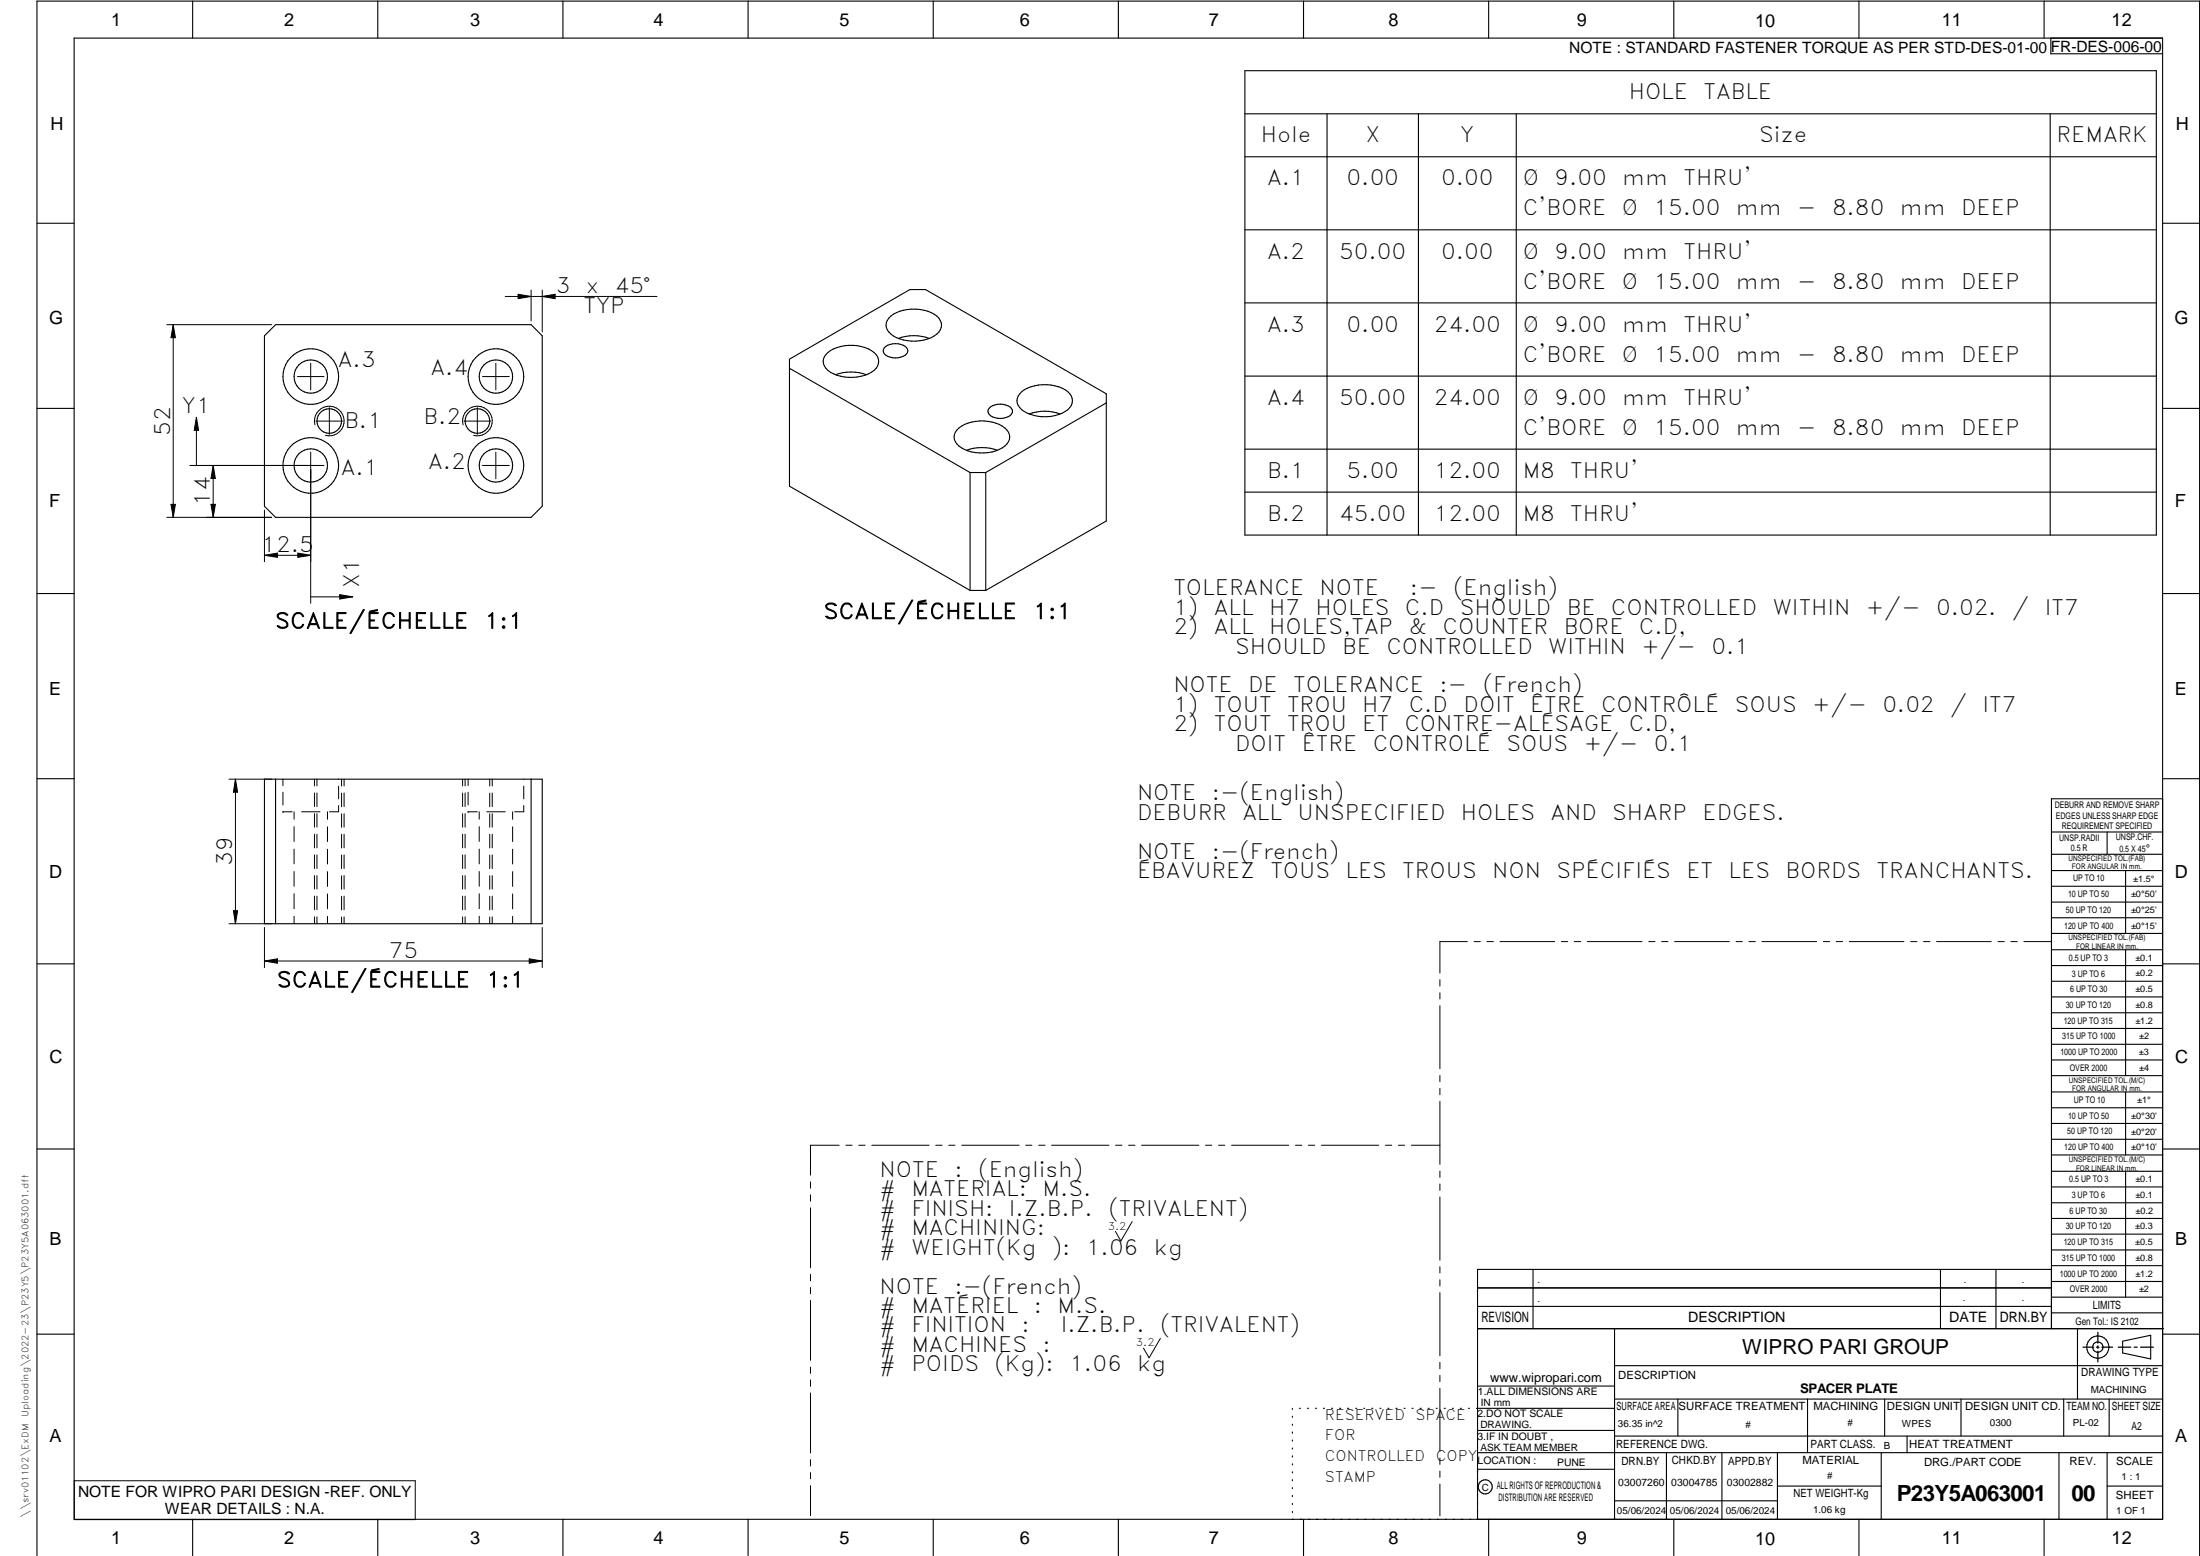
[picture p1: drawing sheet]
<svg xmlns="http://www.w3.org/2000/svg" width="594mm" height="420mm" viewBox="0 0 594 420" stroke-linecap="round" stroke-linejoin="round" font-family="sans-serif">
<g fill="none" stroke="#000" stroke-width=".3">
<path d="M20 10.3h564v400h-564zM52 .3v10M102 .3v10M152 .3v10M202 .3v10M252 .3v10M302 .3v10M336.2 19.1h246.1v125.4h-246.1zM352 .3v10M402 .3v10M452 .3v10M502 .3v10"/>
<path d="M552 .3v10M553.8 10.3v4.2h30.2M336.2 30.7h246.1M358.3 30.7v113.8M383 30.7v113.8M409.4 30.7v113.8M553.6 30.7v113.8M336.2 42.3h246.1M10 60.3h10M336.2 62.1h246.1M584 60.3h10M74.4 87.7h69l3 3v46l-3 3h-69l-3-3v-46z"/>
<path d="M213.2 99.4l48.8 28.2M223 95.7a10.4 10.4 0 0 1 10.5-1.8 4.7 4.7 0 0 1 3.8 3.7 3.9 3.9 0 0 1-2.8 3.4 11.5 11.5 0 0 1-10.9-1 2.88 2.88 0 0 1-.6-4.3zM238.8 93.9a4.7 4.7 0 0 1 6 0 1.45 1.45 0 0 1-.9 2.3 4.4 4.4 0 0 1-5.3-1l-.1-.5zM240 85.9a10.3 10.3 0 0 1 9.5-2.1 5.9 5.9 0 0 1 4.7 3.3 3.7 3.7 0 0 1-2.7 4.1 11.4 11.4 0 0 1-10.9-1 2.86 2.86 0 0 1-.6-4.3zM250.9 91.4a11.9 11.9 0 0 0-8.3 0M336.2 81.8h246.1M10 110.3h10M234 101.2a12.6 12.6 0 0 0-8.4 0M258.4 116.1a10.4 10.4 0 0 1 10.5-1.8 4.8 4.8 0 0 1 3.8 3.7 4.5 4.5 0 0 1-3.8 3.8 10.8 10.8 0 0 1-10.5-1.9 2.71 2.71 0 0 1 0-3.8zM267.5 109.9a4.5 4.5 0 0 1 5.8 .7 1.87 1.87 0 0 1-1.8 2.2 4.1 4.1 0 0 1-4.6-1.3 1.35 1.35 0 0 1 .6-1.6zM275.9 105.7a11.2 11.2 0 0 1 12.4 0 3.1 3.1 0 0 1-.7 5.4 11.3 11.3 0 0 1-11.7-.4 2.95 2.95 0 0 1 0-5zM286.3 111.8a11.9 11.9 0 0 0-8.4 0"/>
<path d="M298.7 108.8l-32.5 18.8M336.2 101.6h246.1M584 110.3h10M262 127.6h4.2M262 127.6v31.8M266.2 127.6v31.8M269.3 121.6a12.4 12.4 0 0 0-8.3 0M336.2 121.3h246.1M336.2 132.9h246.1M262 159.4h4.2M266.2 159.4l32.5-18.7v-34.4l-48.8-28.1h-4.2l-32.5 18.8v34.3l48.8 28.1M10 160.3h10"/>
<path d="M584 160.3h10M10 210.3h10M71.4 210.4h75v39h-75zM74.4 210.4v39M143.4 210.4v39M584 215.7h-30v143.1M584 210.3h10M554 224.7h30M554 230.7h30M554 235.1h30M554 239.3h30M569 224.7v6"/>
<path d="M574 235.1v17M554 243.6h30M554 247.8h30M554 252.1h30M554 256.5h30M574 256.5v33.9M10 260.3h10M554 260.7h30M554 265h30M554 269.2h30M554 273.5h30M554 277.7h30"/>
<path d="M584 260.3h10M554 282h30M554 286.2h30M554 290.4h30M554 294.9h30M554 299.1h30M574 294.9v17M10 310.3h10M554 303.4h30M554 307.6h30M554 311.9h30M554 316.3h30"/>
<path d="M574 316.3v34M584 310.3h10M554 320.5h30M554 324.8h30M554 329h30M554 333.2h30M554 337.5h30M399 358.8h185.2M399 352.8h155M399 347.8h155M414 342.8v16M436 358.8v51.5"/>
<path d="M524 342.8v16M539 342.8v16M554 341.8h30M554 346h30M554 350.3h30M554 354.5h30M554 342.8h-155v67.5M561 358.8v19M10 360.3h10M399 374.3h37M436 377.8h148M453.1 377.8v10"/>
<path d="M488.1 377.8v14.5M508.9 377.8v10M529.5 377.8v10M557.3 377.8v10M569.5 377.8v10M573.2 362.2l7.6-1.6v6.3l-7.6-1.6zM584 368.8h-148M584 360.3h10M349 380.3v.3M349 382.4v.3M349 384.6v.3M349 386.7v.3"/>
<path d="M349 388.8v.3M349 391v.3M349 393.1v.3M349 395.3v.3M349 397.4v.3M349 399.5v.3M350.9 380.3h.2M353.1 380.3h.2M355.2 380.3h.3M357.4 380.3h.3M359.6 380.3h.3M361.7 380.3h.3"/>
<path d="M363.9 380.3h.3M366.1 380.3h.3M368.3 380.3h.2M370.4 380.3h.3M372.6 380.3h.3M374.8 380.3h.3M376.9 380.3h.4M379.1 380.3h.3M381.3 380.3h.3M383.4 380.3h.4M385.6 380.3h.3M387.8 380.3h.3"/>
<path d="M390 380.3h.3M392.2 380.3h.3M394.3 380.3h.3M396.5 380.3h.3M398.7 380.3h37.3M399 396.7h37M399 392.3h185M399 386.2h37M436 387.8h148M450 392.3v18M465 392.3v18M480 392.3v18"/>
<path d="M508 392.3v18M515 387.8v4.5M556 392.3v18M569 392.3v18M52 410.3v9.7M102 410.3v9.7M152 410.3v9.7M202 410.3v9.7M252 410.3v9.7M302 410.3v9.7M349 401.7v.3M349 403.8v.4"/>
<path d="M349 406v.3M349 408.1v.3M352 410.3v9.7M402 410.3v9.7M436 405.3h44M452 410.3v9.7M480 401.3h28M502 410.3v9.7M552 410.3v9.7M569 401.3h15M10 420v-419.7h584v419.7"/>
<circle cx="83.9" cy="101.7" r="4.5"/>
<circle cx="83.9" cy="101.7" r="7.5"/>
<circle cx="88.9" cy="113.7" r="3.3"/>
<circle cx="128.9" cy="113.7" r="3.3"/>
<circle cx="133.9" cy="101.7" r="7.5"/>
<circle cx="133.9" cy="101.7" r="4.5"/>
<circle cx="83.9" cy="125.7" r="4.5"/>
<circle cx="83.9" cy="125.7" r="7.5"/>
<circle cx="133.9" cy="125.7" r="7.5"/>
<circle cx="133.9" cy="125.7" r="4.5"/>
<circle cx="566.5" cy="363.7" r="1.39"/>
<circle cx="566.5" cy="363.8" r="3"/>
<circle cx="401.1" cy="401.5" r="1.9"/>
</g>
<g fill="none" stroke="#000" stroke-width=".27">
<path d="M139.9 79.5l3.5 .6-3.5 .5zM143.4 78.3v8.4M146.4 78.3v11.3M45 87.7h28.4M46.8 87.7v52M46.8 87.7l.6 3.5h-1.2zM83.9 98.1v7.2M133.9 98.1v7.2M136.4 80.1h41M146.4 80.1l3.5-.6v1.1zM53 112.7v13M53 112.7l.6 3.5h-1.2z"/>
<path d="M80.3 101.7h7.2M85 114.7a4 4 0 0 1 3.6-5 4 4 0 0 1 4.3 4.3 4 4 0 0 1-5 3.6M85.3 113.7h7.2M88.9 110.1v7.2M125 114.7a4 4 0 0 1 3.6-5 4 4 0 0 1 4.3 4.3 4 4 0 0 1-5 3.6M125.3 113.7h7.2M128.9 110.1v7.2M130.3 101.7h7.2M45 139.7h28.4M46.2 136.2h1.2l-.6 3.5zM51.3 125.7h36.2M57 136.2h1.2l-.6 3.5z"/>
<path d="M57.6 125.7v14M57.6 125.7l.6 3.5h-1.2zM71.4 137.8v13.9M83.9 122.1v40.8M130.3 125.7h7.2M133.9 122.1v7.2M71.4 149.9l3.5-.5v1.1zM71.4 149.9h12.5M80.4 149.4l3.5 .5-3.5 .6zM83.9 161.2h11.3M91.7 160.6l3.5 .6-3.5 .6zM61.8 210.4h11.6"/>
<path d="M63.6 210.4v39M63.6 210.4l.6 3.5h-1.2zM76.4 219.2h.1M76.4 210.4v1.7M76.4 213.9v3.5M76.4 219.2h2.5M79.4 219.2v2M81.4 219.2h5M84.9 210.4v1.8M84.9 214.1v3.7M84.9 219.7v3.7M85.6 210.4v1.8"/>
<path d="M85.6 214.1v3.7M85.6 219.7v3.7M88.4 219.2v2M91.4 217.5v1.7h-2.4M91.4 210.4v.1M91.4 212.3v3.4M92.2 210.4v1.9M92.2 214.2v3.6M92.2 219.8v3.6M92.9 210.4v1.8M92.9 214.1v3.7M92.9 219.7v3.7"/>
<path d="M124.9 210.4v1.8M124.9 214.1v3.7M124.9 219.7v3.7M125.6 210.4v1.8M125.6 214.1v3.7M125.6 219.7v3.7M126.4 219.2h.1M126.4 210.4v1.7M126.4 213.9v3.5M126.4 219.2h2.5M129.4 219.2v2M131.4 219.2h5"/>
<path d="M132.2 210.4v1.9M132.2 214.2v3.6M132.2 219.8v3.6M132.9 210.4v1.8M132.9 214.1v3.7M132.9 219.7v3.7M138.4 219.2v2M141.4 217.5v1.7h-2.4M141.4 210.4v.1M141.4 212.3v3.4M79.4 223.2v4M79.4 229.3v4"/>
<path d="M79.4 235.3v4M84.9 225.3v3.6M84.9 230.8v3.7M84.9 236.4v3.7M85.6 225.3v3.6M85.6 230.8v3.7M85.6 236.4v3.7M88.4 223.3v3.9M88.4 229.3v4M88.4 235.4v4M92.2 225.3v3.7M92.2 230.9v3.7"/>
<path d="M92.2 236.5v3.6M92.9 225.3v3.6M92.9 230.8v3.7M92.9 236.4v3.7M124.9 225.3v3.6M124.9 230.8v3.7M124.9 236.4v3.7M125.6 225.3v3.6M125.6 230.8v3.7M125.6 236.4v3.7M129.4 223.2v4M129.4 229.3v4"/>
<path d="M129.4 235.3v4M132.2 225.3v3.7M132.2 230.9v3.7M132.2 236.5v3.6M132.9 225.3v3.6M132.9 230.8v3.7M132.9 236.4v3.7M138.4 223.3v3.9M138.4 229.3v4M138.4 235.4v4M61.8 249.4h11.6M63 245.9h1.2l-.6 3.5z"/>
<path d="M71.4 250.4v10.9M71.4 259.5l3.5-.6v1.2zM71.4 259.5h75M79.4 241.3v4.1M79.4 247.4v2M84.9 242v3.7M84.9 247.6v1.8M85.6 242v3.7M85.6 247.6v1.8M88.4 241.4v4M88.4 247.4v2M92.2 242v3.7"/>
<path d="M92.2 247.6v1.8M92.9 242v3.7M92.9 247.6v1.8M124.9 242v3.7M124.9 247.6v1.8M125.6 242v3.7M125.6 247.6v1.8M129.4 241.3v4.1M129.4 247.4v2M132.2 242v3.7M132.2 247.6v1.8M132.9 242v3.7"/>
<path d="M132.9 247.6v1.8M138.4 241.4v4M138.4 247.4v2M142.9 258.9l3.5 .6-3.5 .6zM146.4 250.4v10.9M396.2 254.3h-7.4v8.5M398.1 254.3h1.6M401.5 254.3h1.8M405 254.3h14.8M421.6 254.3h1.7M425.1 254.3h1.7M428.6 254.3h14.8"/>
<path d="M445.2 254.3h1.7M448.7 254.3h1.7M452.2 254.3h14.8M468.8 254.3h1.7M472.3 254.3h1.7M475.8 254.3h14.8M492.4 254.3h1.7M495.8 254.3h1.8M499.4 254.3h14.7M516 254.3h1.6M519.4 254.3h1.8M522.9 254.3h14.8"/>
<path d="M539.5 254.3h1.7M543 254.3h1.7M546.5 254.3h7.4M388.8 264.5v1.8M388.8 268.1v1.6M388.8 271.6v17M388.8 290.4v1.7M388.8 293.9v1.7M388.8 297.4v17M218.9 319.2v1.6M226.6 309.2h-7.7v8.1M228.4 309.2h1.7"/>
<path d="M231.9 309.2h1.7M235.4 309.2h15.5M252.7 309.2h1.7M256.2 309.2h1.7M259.7 309.2h15.5M277 309.2h1.7M280.5 309.2h1.7M284 309.2h15.5M301.2 309.2h1.8M304.8 309.2h1.7M308.3 309.2h15.5M325.5 309.2h1.7"/>
<path d="M329.1 309.2h1.6M332.6 309.2h15.4M349.8 309.2h1.7M353.3 309.2h1.7M356.8 309.2h15.5M374.1 309.2h1.7M377.6 309.2h1.7M381.1 309.2h7.7M388.8 316.2v1.7M388.8 319.7v1.7M218.9 322.6v1.8M218.9 326.1v16.2"/>
<path d="M305.7 329.9l-3 5.2-1.5-2.6M388.8 323.2v17.1M218.9 344.1v1.8M218.9 347.6v1.7M218.9 351.2v16.1M388.8 342.1v1.6M388.8 345.6v1.7M388.8 349v17.1M218.9 369.1v1.7M218.9 372.6v1.8M218.9 376.1v16.2M313.3 361.4l-3 5.2-1.5-2.6"/>
<path d="M388.8 367.9v1.7M388.8 371.4v1.7M388.8 374.9v17M20.1 399.8h92v10.5h-92zM218.9 394.1v1.8M218.9 397.6v1.7M388.8 393.7v1.7M388.8 397.2v1.7M218.9 401.2v8.1M388.8 400.7v8.6"/>
</g>
<path d="M566.5 359.7v3M562.5 363.8h2.9M566.1 363.8h.7M566.5 363.4v.7M566.5 364.9v2.8M567.6 363.8h2.9M572 363.8h3.4M576.3 363.8h.8M578 363.8h3.5" fill="none" stroke="#000" stroke-width=".34"/>
<g fill="#000">
<path d="M139.9 79.5l3.5 .6-3.5 .5zM146.4 80.1l3.5-.6v1.1zM46.8 87.7l.6 3.5h-1.2zM53 112.7l.6 3.5h-1.2zM46.2 136.2h1.2l-.6 3.5zM57 136.2h1.2l-.6 3.5zM57.6 125.7l.6 3.5h-1.2zM71.4 149.9l3.5-.5v1.1zM80.4 149.4l3.5 .5-3.5 .6zM91.7 160.6l3.5 .6-3.5 .6zM63.6 210.4l.6 3.5h-1.2zM63 245.9h1.2l-.6 3.5z"/>
<path d="M71.4 259.5l3.5-.6v1.2zM142.9 258.9l3.5 .6-3.5 .6z"/>
</g>
<g font-size="6">
<text x="512.2" y="405.2">P23Y5A063001</text>
<text x="559.4" y="405.2">00</text>
</g>
<g font-size="5.7">
<text x="439.8" y="26.8">HOLE</text>
<text x="460" y="26.8">TABLE</text>
<text x="340.4" y="38.4">Hole</text>
<text x="368.7" y="38.4">X</text>
<text x="394.3" y="38.4">Y</text>
<text x="475.1" y="38.4">Size</text>
<text x="555.4" y="38.4">REMARK</text>
<text x="342.2" y="50">A.1</text>
<text x="363.6" y="50">0.00</text>
<text x="389.2" y="50">0.00</text>
<text x="411.2" y="50">Ø</text>
<text x="419.8" y="50">9.00</text>
<text x="438.1" y="50">mm</text>
<text x="454.6" y="50">THRU'</text>
<text x="411.2" y="58.2">C'BORE</text>
<text x="437.9" y="58.2">Ø</text>
<text x="446.5" y="58.2">15.00</text>
<text x="468.7" y="58.2">mm</text>
<text x="485.3" y="58.2">-</text>
<text x="494.7" y="58.2">8.80</text>
<text x="513" y="58.2">mm</text>
<text x="529.6" y="58.2">DEEP</text>
<text x="342.2" y="69.8">A.2</text>
<text x="361.6" y="69.8">50.00</text>
<text x="389.2" y="69.8">0.00</text>
<text x="411.2" y="69.8">Ø</text>
<text x="419.8" y="69.8">9.00</text>
<text x="438.1" y="69.8">mm</text>
<text x="454.6" y="69.8">THRU'</text>
<text x="411.2" y="77.9">C'BORE</text>
<text x="437.9" y="77.9">Ø</text>
<text x="446.5" y="77.9">15.00</text>
<text x="468.7" y="77.9">mm</text>
<text x="485.3" y="77.9">-</text>
<text x="494.7" y="77.9">8.80</text>
<text x="513" y="77.9">mm</text>
<text x="529.6" y="77.9">DEEP</text>
<text x="150.1" y="79.2">3</text>
<text x="158.2" y="79.2">x</text>
<text x="166" y="79.2">45°</text>
<text x="157.6" y="84.4">TYP</text>
<text x="342.2" y="89.5">A.3</text>
<text x="363.6" y="89.5">0.00</text>
<text x="387.2" y="89.5">24.00</text>
<text x="411.2" y="89.5">Ø</text>
<text x="419.8" y="89.5">9.00</text>
<text x="438.1" y="89.5">mm</text>
<text x="454.6" y="89.5">THRU'</text>
<text x="91.3" y="99.2">A.3</text>
<text x="116.2" y="101.3">A.4</text>
<text x="411.2" y="97.7">C'BORE</text>
<text x="437.9" y="97.7">Ø</text>
<text x="446.5" y="97.7">15.00</text>
<text x="468.7" y="97.7">mm</text>
<text x="485.3" y="97.7">-</text>
<text x="494.7" y="97.7">8.80</text>
<text x="513" y="97.7">mm</text>
<text x="529.6" y="97.7">DEEP</text>
<text x="49.1" y="111.5">Y1</text>
<text x="342.2" y="109.3">A.4</text>
<text x="361.6" y="109.3">50.00</text>
<text x="387.2" y="109.3">24.00</text>
<text x="411.2" y="109.3">Ø</text>
<text x="419.8" y="109.3">9.00</text>
<text x="438.1" y="109.3">mm</text>
<text x="454.6" y="109.3">THRU'</text>
<text x="45.9" y="117.6" transform="rotate(-90 45.9 117.6)">52</text>
<text x="93" y="115.6">B.1</text>
<text x="114.4" y="114.5">B.2</text>
<text x="411.2" y="117.4">C'BORE</text>
<text x="437.9" y="117.4">Ø</text>
<text x="446.5" y="117.4">15.00</text>
<text x="468.7" y="117.4">mm</text>
<text x="485.3" y="117.4">-</text>
<text x="494.7" y="117.4">8.80</text>
<text x="513" y="117.4">mm</text>
<text x="529.6" y="117.4">DEEP</text>
<text x="92.1" y="128.2">A.1</text>
<text x="115.6" y="126.5">A.2</text>
<text x="342.2" y="129">B.1</text>
<text x="363.6" y="129">5.00</text>
<text x="387.2" y="129">12.00</text>
<text x="411.2" y="129">M8</text>
<text x="424" y="129">THRU'</text>
<text x="56.7" y="136.7" transform="rotate(-90 56.7 136.7)">14</text>
<text x="342.2" y="140.6">B.2</text>
<text x="361.6" y="140.6">45.00</text>
<text x="387.2" y="140.6">12.00</text>
<text x="411.2" y="140.6">M8</text>
<text x="424" y="140.6">THRU'</text>
<text x="70.6" y="149.1">12.5</text>
<text x="97" y="158.7" transform="rotate(-90 97 158.7)">X1</text>
<text x="316.9" y="160.7">TOLERANCE</text>
<text x="356.3" y="160.7">NOTE</text>
<text x="380.7" y="160.7">:-</text>
<text x="392.4" y="160.7">(English)</text>
<text x="222.4" y="167.1">SCALE/ÉCHELLE</text>
<text x="278.9" y="167.1">1:1</text>
<text x="316.9" y="166">1)</text>
<text x="327.8" y="166">ALL</text>
<text x="342.7" y="166">H7</text>
<text x="355.3" y="166">HOLES</text>
<text x="379.4" y="166">C.D</text>
<text x="394.2" y="166">SHOULD</text>
<text x="423.1" y="166">BE</text>
<text x="435" y="166">CONTROLLED</text>
<text x="478.7" y="166">WITHIN</text>
<text x="503.9" y="166">+/-</text>
<text x="522.8" y="166">0.02.</text>
<text x="543.4" y="166">/</text>
<text x="552.2" y="166">IT7</text>
<text x="74.3" y="169.7">SCALE/ÉCHELLE</text>
<text x="130.8" y="169.7">1:1</text>
<text x="316.9" y="171.2">2)</text>
<text x="327.8" y="171.2">ALL</text>
<text x="342.7" y="171.2">HOLES,TAP</text>
<text x="380.4" y="171.2">&amp;</text>
<text x="389.5" y="171.2">COUNTER</text>
<text x="422.3" y="171.2">BORE</text>
<text x="442.6" y="171.2">C.D,</text>
<text x="333.6" y="176.5">SHOULD</text>
<text x="362.4" y="176.5">BE</text>
<text x="374.4" y="176.5">CONTROLLED</text>
<text x="418.1" y="176.5">WITHIN</text>
<text x="443.2" y="176.5">+/-</text>
<text x="462.2" y="176.5">0.1</text>
<text x="316.9" y="187">NOTE</text>
<text x="337" y="187">DE</text>
<text x="349.2" y="187">TOLERANCE</text>
<text x="388.7" y="187">:-</text>
<text x="400.4" y="187">(French)</text>
<text x="316.9" y="192.2">1)</text>
<text x="316.9" y="197.5">2)</text>
<text x="327.8" y="197.5">TOUT</text>
<text x="327.8" y="192.2">TOUT</text>
<text x="347.5" y="197.5">TROU</text>
<text x="347.6" y="192.2">TROU</text>
<text x="367.9" y="197.5">ET</text>
<text x="367.9" y="192.2">H7</text>
<text x="379.3" y="197.5">CONTRE-ALÉSAGE</text>
<text x="380.4" y="192.2">C.D</text>
<text x="395.2" y="192.2">DOIT</text>
<text x="413.2" y="192.2">ÊTRE</text>
<text x="432.3" y="192.2">CONTRÔLÉ</text>
<text x="439.9" y="197.5">C.D,</text>
<text x="468.5" y="192.2">SOUS</text>
<text x="489.3" y="192.2">+/-</text>
<text x="508.3" y="192.2">0.02</text>
<text x="526.6" y="192.2">/</text>
<text x="535.4" y="192.2">IT7</text>
<text x="333.6" y="202.7">DOIT</text>
<text x="351.5" y="202.7">ÊTRE</text>
<text x="370.7" y="202.7">CONTROLÉ</text>
<text x="406.8" y="202.7">SOUS</text>
<text x="427.7" y="202.7">+/-</text>
<text x="446.6" y="202.7">0.1</text>
<text x="307" y="216.2">NOTE</text>
<text x="307" y="221.4">DEBURR</text>
<text x="327.2" y="216.2">:-(English)</text>
<text x="335.5" y="221.4">ALL</text>
<text x="350.4" y="221.4">UNSPECIFIED</text>
<text x="394.5" y="221.4">HOLES</text>
<text x="418.7" y="221.4">AND</text>
<text x="435.4" y="221.4">SHARP</text>
<text x="459.7" y="221.4">EDGES.</text>
<text x="62.7" y="233.8" transform="rotate(-90 62.7 233.8)">39</text>
<text x="307" y="231.9">NOTE</text>
<text x="327.2" y="231.9">:-(French)</text>
<text x="307" y="237.2">ÉBAVUREZ</text>
<text x="343" y="237.2">TOUS</text>
<text x="363.3" y="237.2">LES</text>
<text x="378.7" y="237.2">TROUS</text>
<text x="403" y="237.2">NON</text>
<text x="420.3" y="237.2">SPÉCIFIÉS</text>
<text x="455.4" y="237.2">ET</text>
<text x="466.8" y="237.2">LES</text>
<text x="482.1" y="237.2">BORDS</text>
<text x="506.8" y="237.2">TRANCHANTS.</text>
<text x="105" y="258.7">75</text>
<text x="74.8" y="266.6">SCALE/ÉCHELLE</text>
<text x="131.3" y="266.6">1:1</text>
<text x="237.5" y="317.8">NOTE</text>
<text x="257.7" y="317.8">:</text>
<text x="264.1" y="317.8">(English)</text>
<text x="237.5" y="323">#</text>
<text x="246.1" y="323">MATERIAL:</text>
<text x="281.5" y="323">M.S.</text>
<text x="237.5" y="328.3">#</text>
<text x="246.1" y="328.3">FINISH:</text>
<text x="272.4" y="328.3">I.Z.B.P.</text>
<text x="299.3" y="328.3">(TRIVALENT)</text>
<text x="237.5" y="333.5">#</text>
<text x="246.1" y="333.5">MACHINING:</text>
<text x="237.5" y="338.8">#</text>
<text x="246.1" y="338.8">WEIGHT(Kg</text>
<text x="284" y="338.8">):</text>
<text x="293.3" y="338.8">1.06</text>
<text x="311.6" y="338.8">kg</text>
<text x="237.5" y="349.3">NOTE</text>
<text x="257.7" y="349.3">:-(French)</text>
<text x="237.5" y="354.5">#</text>
<text x="237.5" y="359.8">#</text>
<text x="246.1" y="359.8">FINITION</text>
<text x="246.1" y="354.5">MATÉRIEL</text>
<text x="275.8" y="359.8">:</text>
<text x="279.2" y="354.5">:</text>
<text x="285.6" y="354.5">M.S.</text>
<text x="286.4" y="359.8">I.Z.B.P.</text>
<text x="313.3" y="359.8">(TRIVALENT)</text>
<text x="237.5" y="365">#</text>
<text x="246.1" y="365">MACHINES</text>
<text x="281.5" y="365">:</text>
<text x="237.5" y="370.3">#</text>
<text x="246.1" y="370.3">POIDS</text>
<text x="268.5" y="370.3">(Kg):</text>
<text x="288.8" y="370.3">1.06</text>
<text x="307.1" y="370.3">kg</text>
</g>
<text font-size="5.6" x="470.5" y="365.5">WIPRO PARI GROUP</text>
<g font-size="4.9">
<text x="30" y="6.9">1</text>
<text x="76.7" y="6.9">2</text>
<text x="127" y="6.9">3</text>
<text x="176.5" y="6.9">4</text>
<text x="226.7" y="6.9">5</text>
<text x="275.4" y="6.9">6</text>
<text x="326.4" y="6.9">7</text>
<text x="375" y="6.9">8</text>
<text x="425.8" y="6.9">9</text>
<text x="473.9" y="7.3">10</text>
<text x="524.3" y="6.9">11</text>
<text x="570.2" y="6.9">12</text>
<text x="13.6" y="35.1">H</text>
<text x="587.6" y="35.1">H</text>
<text x="13.2" y="87.5">G</text>
<text x="587.2" y="87.5">G</text>
<text x="13.2" y="137">F</text>
<text x="587.2" y="137">F</text>
<text x="13.2" y="187.6">E</text>
<text x="587.2" y="187.6">E</text>
<text x="13.2" y="237">D</text>
<text x="587.2" y="237">D</text>
<text x="13.4" y="287.1">C</text>
<text x="587.4" y="287.1">C</text>
<text x="13.4" y="336.2">B</text>
<text x="587.4" y="336.2">B</text>
<text x="13.4" y="389.3">A</text>
<text x="587.4" y="389.3">A</text>
<text x="30" y="416.9">1</text>
<text x="76.7" y="416.9">2</text>
<text x="127" y="416.9">3</text>
<text x="176.5" y="416.9">4</text>
<text x="226.7" y="416.9">5</text>
<text x="275.4" y="416.9">6</text>
<text x="326.4" y="416.9">7</text>
<text x="375" y="416.9">8</text>
<text x="425.8" y="416.9">9</text>
<text x="473.9" y="417.3">10</text>
<text x="524.3" y="416.9">11</text>
<text x="570.2" y="416.9">12</text>
</g>
<g font-size="4.2">
<text x="423.7" y="14.3">NOTE : STANDARD FASTENER TORQUE AS PER STD-DES-01-00</text>
<text x="553.8" y="14">FR-DES-006-00</text>
<text x="21.1" y="404.3">NOTE FOR WIPRO PARI DESIGN -REF. ONLY</text>
<text x="44.5" y="408.8">WEAR DETAILS : N.A.</text>
</g>
<g font-size="3.9">
<text x="400" y="357.1">REVISION</text>
<text x="455.9" y="357.1">DESCRIPTION</text>
<text x="526.4" y="357.1">DATE</text>
<text x="540" y="357.1">DRN.BY</text>
<text x="357.8" y="383.3">RESERVED</text>
<text x="382.3" y="383.3">SPACE</text>
<text x="357.8" y="388.9">FOR</text>
<text x="357.8" y="394.5">CONTROLLED</text>
<text x="387.8" y="394.5">COPY</text>
<text x="357.8" y="400">STAMP</text>
</g>
<text font-size="3.6" x="486.1" y="376.1">SPACER PLATE</text>
<text font-size="3.5" x="402.4" y="373.3">www.wipropari.com</text>
<g font-size="3.1">
<text x="565.1" y="353.5">LIMITS</text>
<text x="562" y="371.7">DRAWING TYPE</text>
<text x="437" y="372.3">DESCRIPTION</text>
<text x="436.5" y="380.8">SURFACE AREA</text>
<text x="453.3" y="380.8">SURFACE TREATMENT</text>
<text x="489.7" y="380.8">MACHINING</text>
<text x="509.5" y="380.8">DESIGN UNIT</text>
<text x="530.6" y="380.8">DESIGN UNIT CD.</text>
<text x="558" y="380.6">TEAM NO.</text>
<text x="570.3" y="380.7">SHEET SIZE</text>
<text x="575.6" y="386.1">A2</text>
<text x="436.4" y="391.1">REFERENCE DWG.</text>
<text x="437.8" y="395.5">DRN.BY</text>
<text x="451.4" y="395.4">CHKD.BY</text>
<text x="466.6" y="395.5">APPD.BY</text>
<text x="486.7" y="395.4">MATERIAL</text>
<text x="488.9" y="390.9">PART CLASS.</text>
<text x="515.6" y="390.9">HEAT TREATMENT</text>
<text x="519.6" y="395.9">DRG./PART CODE</text>
<text x="558.9" y="395.5">REV.</text>
<text x="571.4" y="395.6">SCALE</text>
<text x="484.3" y="404.2">NET WEIGHT-Kg</text>
<text x="571.4" y="404.7">SHEET</text>
</g>
<text font-size="3" x="579.5" y="230.1">°</text>
<g font-size="2.8">
<text x="299.1" y="332.1">3.2</text>
<text x="560.4" y="357.7">Gen Tol.: IS 2102</text>
<text x="306.7" y="363.6">3.2</text>
<text x="399.1" y="376.6">1.ALL DIMENSIONS ARE</text>
<text x="399" y="382.7">2.DO NOT SCALE</text>
<text x="399" y="388.7">3.IF IN DOUBT ,</text>
<text x="399" y="395.4">LOCATION :</text>
<text x="420.5" y="396">PUNE</text>
<text x="404.2" y="402">ALL RIGHTS OF REPRODUCTION &amp;</text>
<text x="437" y="401.2">03007260</text>
<text x="451.3" y="401.2">03004785</text>
<text x="466.3" y="401.2">03002882</text>
<text x="404.7" y="405.4">DISTRIBUTION ARE RESERVED</text>
</g>
<g font-size="2.7">
<text x="564.6" y="376.2">MACHINING</text>
<text x="399.9" y="379.7">IN mm</text>
<text x="399.7" y="385.7">DRAWING.</text>
<text x="436.9" y="385.4">36.35 in^2</text>
<text x="471.4" y="385.5">#</text>
<text x="498.9" y="385">#</text>
<text x="513.6" y="385.3">WPES</text>
<text x="537.3" y="385.1">0300</text>
<text x="559.7" y="385.1">PL-02</text>
<text x="399.7" y="391.8">ASK TEAM MEMBER</text>
<text x="508.7" y="391.2">B</text>
<text x="493.4" y="399.5">#</text>
<text x="572.8" y="399.7">1 : 1</text>
<text x="400.1" y="402.5">C</text>
<text x="436.6" y="408.7">05/06/2024</text>
<text x="450.9" y="408.8">05/06/2024</text>
<text x="466" y="408.9">05/06/2024</text>
<text x="489.6" y="408.5">1.06 kg</text>
<text x="571.4" y="408.7">1 OF 1</text>
</g>
<g font-size="2.5">
<text x="554.9" y="218.3">DEBURR AND REMOVE SHARP</text>
<text x="555.2" y="221">EDGES UNLESS SHARP EDGE</text>
<text x="556.1" y="227.1">UNSP.RADII</text>
<text x="556.8" y="223.8">REQUIREMENT SPECIFIED</text>
<text x="571.4" y="226.9">UNSP.CHF.</text>
<text x="559.2" y="229.9">0.5 R</text>
<text x="572.3" y="230.1">0.5 X 45</text>
<text x="559.8" y="238">UP TO 10</text>
<text x="576.1" y="238.1">±1.5°</text>
<text x="558.5" y="242.2">10 UP TO 50</text>
<text x="575.5" y="242.3">±0°50'</text>
<text x="557.4" y="250.7">120 UP TO 400</text>
<text x="557.9" y="246.5">50 UP TO 120</text>
<text x="575.5" y="250.7">±0°15'</text>
<text x="575.5" y="246.5">±0°25'</text>
<text x="558.7" y="259.4">0.5 UP TO 3</text>
<text x="559.5" y="263.7">3 UP TO 6</text>
<text x="576.6" y="263.6">±0.2</text>
<text x="576.6" y="259.4">±0.1</text>
<text x="559" y="267.9">6 UP TO 30</text>
<text x="576.6" y="267.9">±0.5</text>
<text x="557.8" y="272.2">30 UP TO 120</text>
<text x="576.6" y="272.2">±0.8</text>
<text x="556.9" y="280.7">315 UP TO 1000</text>
<text x="557.3" y="276.4">120 UP TO 315</text>
<text x="576.6" y="276.4">±1.2</text>
<text x="577.7" y="280.7">±2</text>
<text x="556.4" y="284.9">1000 UP TO 2000</text>
<text x="577.6" y="284.9">±3</text>
<text x="558.9" y="289.2">OVER 2000</text>
<text x="577.7" y="289.3">±4</text>
<text x="560" y="297.9">UP TO 10</text>
<text x="577.1" y="297.9">±1°</text>
<text x="558.5" y="302.1">10 UP TO 50</text>
<text x="575.5" y="302.1">±0°30'</text>
<text x="557.4" y="310.6">120 UP TO 400</text>
<text x="558.2" y="306.3">50 UP TO 120</text>
<text x="575.5" y="310.6">±0°10'</text>
<text x="575.5" y="306.4">±0°20'</text>
<text x="558.8" y="319.2">0.5 UP TO 3</text>
<text x="559.4" y="323.4">3 UP TO 6</text>
<text x="576.6" y="319.2">±0.1</text>
<text x="576.6" y="323.5">±0.1</text>
<text x="558.9" y="327.7">6 UP TO 30</text>
<text x="576.7" y="327.7">±0.2</text>
<text x="557.8" y="332">30 UP TO 120</text>
<text x="576.6" y="332">±0.3</text>
<text x="556.8" y="340.5">315 UP TO 1000</text>
<text x="557.3" y="336.3">120 UP TO 315</text>
<text x="576.6" y="336.3">±0.5</text>
<text x="576.6" y="340.5">±0.8</text>
<text x="415.2" y="346.4">.</text>
<text x="530.3" y="346.5">.</text>
<text x="545.9" y="346.4">.</text>
<text x="556.2" y="344.7">1000 UP TO 2000</text>
<text x="576.6" y="344.7">±1.2</text>
<text x="415.2" y="351.5">.</text>
<text x="530" y="351.3">.</text>
<text x="545.9" y="351.4">.</text>
<text x="558.9" y="349">OVER 2000</text>
<text x="577.6" y="349">±2</text>
</g>
<g font-size="2.4">
<text x="7.7" y="382.7" transform="rotate(-90 7.7 382.7)">Uploading\2022-23\P23Y5\P23Y5A063001.dft</text>
<text x="7.7" y="409.8" transform="rotate(-90 7.7 409.8)">\\srv01102\ExDM</text>
</g>
<g font-size="2.1">
<text x="558.5" y="232.4">UNSPECIFIED TOL.(FAB)</text>
<text x="559.5" y="234.7">FOR ANGULAR IN mm.</text>
<text x="558.6" y="253.9">UNSPECIFIED TOL.(FAB)</text>
<text x="560.7" y="256.3">FOR LINEAR IN mm.</text>
<text x="558.7" y="292.3">UNSPECIFIED TOL.(M/C)</text>
<text x="559.6" y="294.7">FOR ANGULAR IN mm.</text>
<text x="558.7" y="313.7">UNSPECIFIED TOL.(M/C)</text>
<text x="560.6" y="316.1">FOR LINEAR IN mm.</text>
</g>
</svg>
